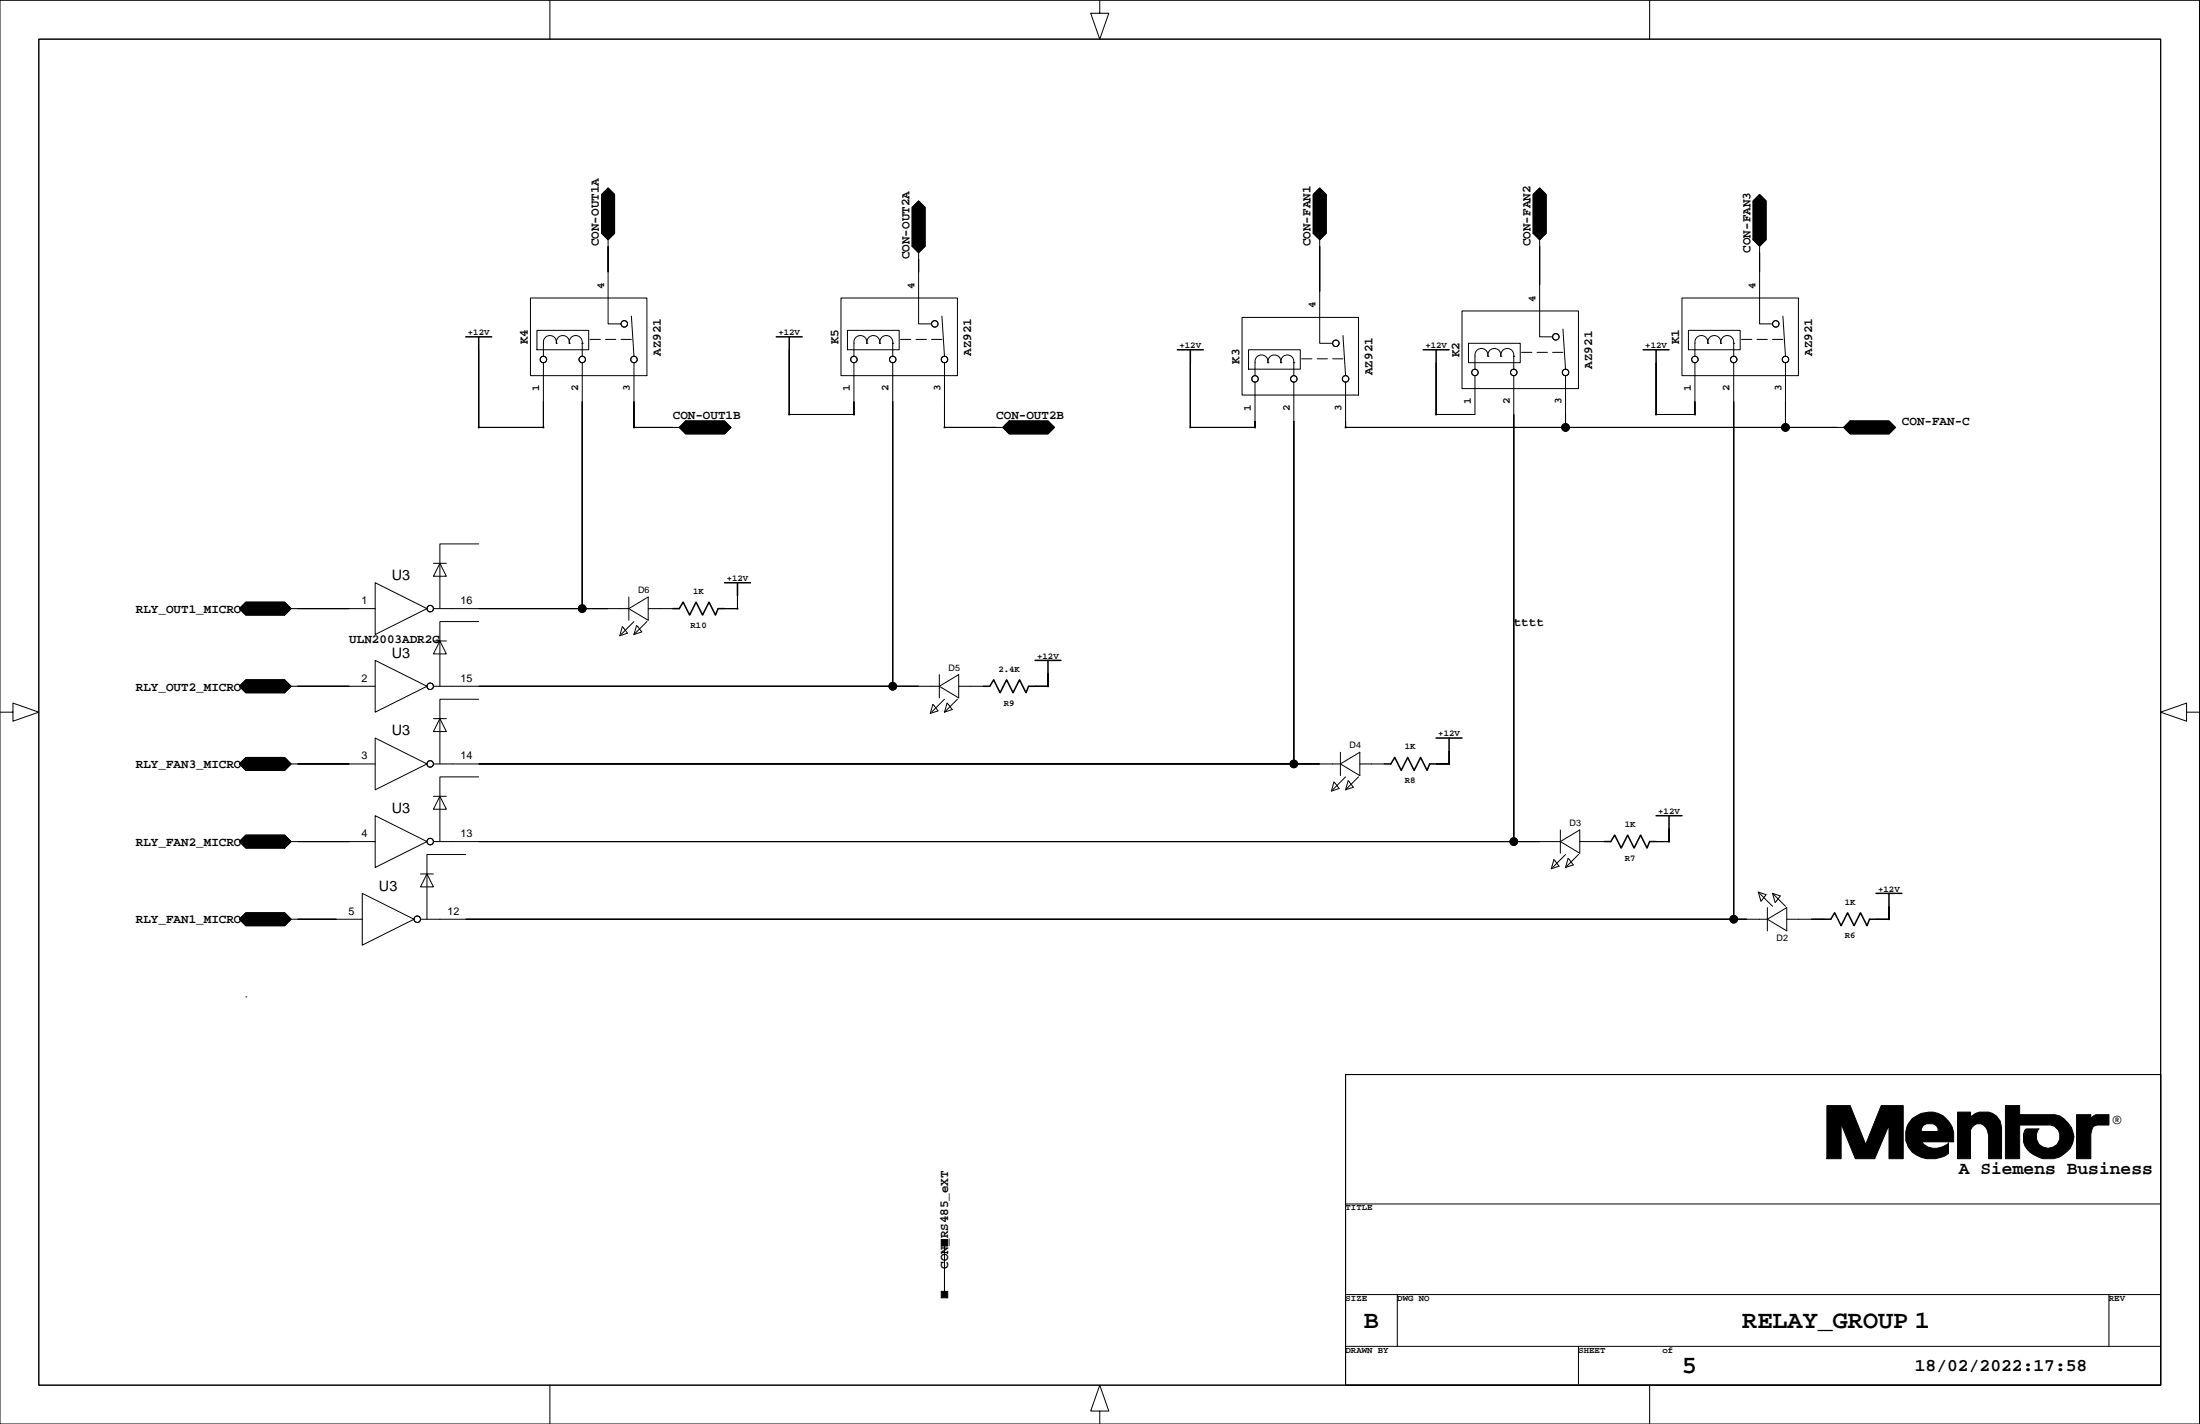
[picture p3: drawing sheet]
<svg xmlns="http://www.w3.org/2000/svg" width="432mm" height="279mm" viewBox="0 0 432 279" stroke-linecap="round" stroke-linejoin="round" font-family="sans-serif">
<g fill="none" stroke="#000" stroke-width=".2">
<path d="M215.9 0v2.6h1.7l-1.7 5.1-1.8-5.1h1.8M0 .1h431.7v279.3h-431.7zM7.6 7.7h416.5v264.1h-416.5zM107.9 .1v7.6M323.8 .1v7.6M119.4 36.9l1.2 1.3v7.6l-1.2 1.2-1.3-1.2v-7.6zM257.8 38.2l1.2-1.3 1.3 1.3v7.6l-1.3 1.2-1.2-1.2zM300.9 38.2l1.3-1.3 1.3 1.3v7.6l-1.3 1.2-1.3-1.2zM344.1 39.4l1.3-1.2 1.2 1.2v7.6l-1.2 1.3-1.3-1.3zM104.1 58.5h22.9v15.2h-22.9zM119.4 47v16.5h2.5M165.1 58.5h22.8v15.2h-22.8z"/>
<path d="M179 40.7l1.3-1.3 1.3 1.3v7.6l-1.3 1.3-1.3-1.3zM180.3 49.6v13.9h2.5M259 47v20.4h2.6M302.2 47v19.1h2.5M330.1 58.5h22.9v15.2h-22.9zM345.4 48.3v15.2h2.5M94 68.6v15.3h12.7v-12.7M105.4 64.8h10.1v3.8h-10.1zM109.2 67.4a1.27 1.27 0 0 0-1.3-1.6 1.27 1.27 0 0 0-1.2 1.6v2.5M109.2 67.4h.1M109.2 67.4a1.27 1.27 0 0 1 1.3-1.6 1.27 1.27 0 0 1 1.2 1.6M111.7 67.4h.1"/>
<path d="M111.8 67.4a1.27 1.27 0 0 1 1.2-1.6 1.27 1.27 0 0 1 1.2 1.6M114.3 67.4h.1M114.3 67.4v2.5M114.3 71.2v48.2M115.8 66.6h2M118.8 66.6h2.1M121.9 66.6h2M123.9 62l.5 7.9M124.4 71.2v12.7h8.9M154.9 68.6v12.7h12.7v-10.1M166.3 64.8h10.2v3.8h-10.2zM170.1 67.4a1.27 1.27 0 0 0-1.2-1.6 1.27 1.27 0 0 0-1.3 1.6v2.5"/>
<path d="M170.1 67.4h.1M170.2 67.4a1.27 1.27 0 0 1 1.2-1.6 1.27 1.27 0 0 1 1.3 1.6M172.7 67.4h.1M172.7 67.4a1.27 1.27 0 0 1 1.3-1.6 1.27 1.27 0 0 1 1.2 1.6M175.2 67.4h.1M175.2 67.4v2.5M175.2 71.2v63.5M176.7 66.6h2.1M179.8 66.6h2M182.8 66.6h2.1M184.9 62l.5 7.9M185.4 71.2v12.7h11.4"/>
<path d="M233.6 71.2v12.7h12.7v-8.9M243.8 62.3h22.8v15.2h-22.8zM245.1 68.6h10.1v3.8h-10.1zM246.3 71.2v2.5M246.4 71.2a1.27 1.27 0 0 1 1.2-1.6 1.27 1.27 0 0 1 1.2 1.6M248.9 71.2h.1M248.9 71.2a1.27 1.27 0 0 1 1.2-1.6 1.27 1.27 0 0 1 1.3 1.6M251.4 71.2h.1M251.4 71.2a1.27 1.27 0 0 1 1.3-1.6 1.27 1.27 0 0 1 1.2 1.6M253.9 71.2h.1M253.9 71.2v2.5M253.9 75v74.9"/>
<path d="M255.5 70.4h2M258.5 70.4h2M261.6 70.4h2M263.6 65.8l.5 7.9M264.1 75v8.9h97.8M281.9 71.2v10.1h7.6v-7.6M287 61h22.8v15.2h-22.8zM288.2 67.4h10.2v3.8h-10.2zM292 69.9a1.27 1.27 0 0 0-1.2-1.5 1.27 1.27 0 0 0-1.3 1.5v2.5M292 69.9h.1M292.1 69.9a1.27 1.27 0 0 1 1.2-1.5 1.27 1.27 0 0 1 1.2 1.5M294.6 69.9h.1"/>
<path d="M294.6 69.9a1.27 1.27 0 0 1 1.2-1.5 1.27 1.27 0 0 1 1.3 1.5M297.1 69.9h.1M297.1 69.9v2.5M297.1 73.7v91.4M298.6 69.1h2.1M301.7 69.1h2M304.7 69.1h2.1M306.8 64.6l.5 7.8M307.3 73.7v10.2M325 71.2v10.1h7.7v-10.1M331.4 64.8h10.2v3.8h-10.2zM335.2 67.4a1.27 1.27 0 0 0-1.3-1.6 1.27 1.27 0 0 0-1.2 1.6v2.5"/>
<path d="M335.2 67.4h.1M335.2 67.4a1.27 1.27 0 0 1 1.3-1.6 1.27 1.27 0 0 1 1.2 1.6M337.7 67.4h.1M337.8 67.4a1.27 1.27 0 0 1 1.2-1.6 1.27 1.27 0 0 1 1.3 1.6M340.3 67.4h.1M340.3 67.4v2.5M340.3 71.2v109.2M341.8 66.6h2M344.9 66.6h2M347.9 66.6h2M349.9 62l.5 7.9M350.4 71.2v12.7"/>
<path d="M134.6 82.6h7.6l1.3 1.3-1.3 1.2h-7.6l-1.3-1.2zM198.1 82.6h7.6l1.3 1.3-1.3 1.2h-7.6l-1.3-1.2zM361.9 83.9l1.2-1.3h7.7l1.2 1.3-1.2 1.2h-7.7zM48.2 118.1h7.7l1.2 1.3-1.2 1.3h-7.7l-1.2-1.3zM57.1 119.4h16.5M73.6 114.3l10.2 5.1-10.2 5.1zM85.1 119.4h38.3l3.8 2.3v-2.3h4.9M85.1 110.5h2.5M86.3 110.5l1.3 2.6h-2.5zM94 106.7h-7.7v12.7M123.4 119.4l3.8-2.3v2.3M123.4 117.1v4.6"/>
<path d="M132.1 119.4h.1M144.7 116.9v2.5h-2.5M0 139.7h2.5v-1.7l5.1 1.7-5.1 1.8v-1.8M48.2 133.4h7.7l1.2 1.3-1.2 1.2h-7.7l-1.2-1.2zM57.1 134.7h16.5M73.6 129.6l10.2 5.1-10.2 5zM85.1 134.7h99.3l3.8 2.2v-2.2h4.8M85.1 125.8h2.5M86.3 125.8l1.3 2.5h-2.5zM94 122h-7.7v12.7M94 137.2h-7.7v12.7M122.1 123l1.1 1.2-1.6 .5z"/>
<path d="M124.4 122l-2.5 2.5M124.9 122.7l1.1 1.3-1.6 .5zM127 122l-2.6 2.5M183.1 138.2l1 1.3-1.5 .5zM184.4 134.7l3.8-2.3v2.3M184.4 132.4v4.5M185.4 137.2l-2.6 2.5M185.9 138l1 1.2-1.5 .5zM187.9 137.2l-2.5 2.5M193 134.7h.1M205.7 132.1v2.6h-2.5M429.2 139.7v-1.7l-5.1 1.7 5.1 1.8v-1.8h2.6"/>
<path d="M48.2 148.6h7.7l1.2 1.3-1.2 1.3h-7.7l-1.2-1.3zM57.1 149.9h16.5M73.6 144.8l10.2 5.1-10.2 5.1zM85.1 149.9h178l3.8 2.3v-2.3h4.8M85.1 141h2.5M85.1 156.2h2.5M86.3 141l1.3 2.5h-2.5zM86.3 156.2l1.3 2.6h-2.5zM94 152.4h-7.7v12.7M261.8 153.4l1 1.3-1.5 .5zM263.1 149.9l3.8-2.3v2.3M263.1 147.6v4.6"/>
<path d="M264.1 152.4l-2.5 2.6M264.6 153.2l1 1.3-1.5 .5zM266.6 152.4l-2.5 2.6M271.7 149.9h.1M284.4 147.3v2.6h-2.5M47 165.1l1.2-1.2h7.7l1.2 1.2-1.2 1.3h-7.7zM57.1 165.1h16.5M71.1 175.3l10.2 5.1-10.2 5zM73.6 160l10.2 5.1-10.2 5.1zM82.5 171.5h2.6M83.8 171.5l1.3 2.5h-2.6zM85.1 165.1h221.2l3.8 2.3v-2.3h4.8"/>
<path d="M91.4 167.7h-7.6v12.7M305 168.7l1 1.3-1.5 .5zM306.3 165.1l3.8-2.3v2.3M306.3 162.8v4.6M307.3 167.7l-2.6 2.5M307.8 168.4l1 1.3-1.5 .5zM309.8 167.7l-2.5 2.5M314.9 165.1h.1M327.6 162.6v2.5h-2.6M345.1 175l1.5 .5-1 1.3zM345.4 175.3l2.5 2.5M346.9 178.1v4.5"/>
<path d="M347.9 175.3l1.5 .5-1 1.3zM347.9 175.3l2.5 2.5M370.8 177.8v2.6h-2.6M47 180.4l1.2-1.3h7.7l1.2 1.3-1.2 1.2h-7.7zM48.2 195.6h.1M57.1 180.4h14M82.5 180.4h264.4l3.8-2.3v2.3h7.4M346.9 180.4l3.8 2.2v-2.2M264.1 210.8h160v61h-160zM264.1 236.2h160M185.4 243.8v10.2M264.1 254h160"/>
<path d="M274.3 254v10.2M413.9 254v10.2M107.9 271.8v7.6M215.9 276.9h1.7l-1.7-5.1-1.8 5.1h1.8v2.5M264.1 264.2h160M309.8 264.2v7.3M323.8 271.8v7.6"/>
<circle cx="106.7" cy="70.5" r=".63"/>
<circle cx="114.3" cy="70.5" r=".63"/>
<circle cx="122.5" cy="63.5" r=".63"/>
<circle cx="124.4" cy="70.5" r=".63"/>
<circle cx="167.6" cy="70.5" r=".63"/>
<circle cx="175.2" cy="70.5" r=".63"/>
<circle cx="183.5" cy="63.5" r=".63"/>
<circle cx="185.4" cy="70.5" r=".63"/>
<circle cx="246.3" cy="74.3" r=".63"/>
<circle cx="253.9" cy="74.3" r=".63"/>
<circle cx="262.2" cy="67.4" r=".63"/>
<circle cx="264.1" cy="74.3" r=".63"/>
<circle cx="289.5" cy="73.1" r=".63"/>
<circle cx="297.1" cy="73.1" r=".63"/>
<circle cx="305.4" cy="66.1" r=".63"/>
<circle cx="307.3" cy="73.1" r=".63"/>
<circle cx="332.7" cy="70.5" r=".63"/>
<circle cx="340.3" cy="70.5" r=".63"/>
<circle cx="348.5" cy="63.5" r=".63"/>
<circle cx="350.4" cy="70.5" r=".63"/>
<circle cx="307.3" cy="83.9" r=".75"/>
<circle cx="350.4" cy="83.9" r=".75"/>
<circle cx="84.4" cy="119.4" r=".63"/>
<circle cx="114.3" cy="119.4" r=".75"/>
<circle cx="84.4" cy="134.7" r=".63"/>
<circle cx="175.2" cy="134.7" r=".75"/>
<circle cx="84.4" cy="149.9" r=".63"/>
<circle cx="253.9" cy="149.9" r=".75"/>
<circle cx="84.4" cy="165.1" r=".63"/>
<circle cx="297.1" cy="165.1" r=".75"/>
<circle cx="81.9" cy="180.4" r=".63"/>
<circle cx="340.3" cy="180.4" r=".75"/>
</g>
<g fill="#000" stroke="#000" stroke-width=".2">
<path d="M119.4 36.9l1.2 1.3v7.6l-1.2 1.2-1.3-1.2v-7.6z" fill-rule="evenodd"/>
<path d="M119.4 48.3v5.1z" fill-rule="evenodd"/>
<path d="M179 40.7l1.3-1.3 1.3 1.3v7.6l-1.3 1.3-1.3-1.3z" fill-rule="evenodd"/>
<path d="M180.3 50.9v2.5z" fill-rule="evenodd"/>
<path d="M257.8 38.2l1.2-1.3 1.3 1.3v7.6l-1.3 1.2-1.2-1.2z" fill-rule="evenodd"/>
<path d="M259 48.3v8.9z" fill-rule="evenodd"/>
<path d="M300.9 38.2l1.3-1.3 1.3 1.3v7.6l-1.3 1.2-1.3-1.2z" fill-rule="evenodd"/>
<path d="M302.2 48.3v7.6z" fill-rule="evenodd"/>
<path d="M344.1 39.4l1.3-1.2 1.2 1.2v7.6l-1.2 1.3-1.3-1.3z" fill-rule="evenodd"/>
<path d="M345.4 49.6v3.8z" fill-rule="evenodd"/>
<path d="M94 68.6v15.3z" fill-rule="evenodd"/>
<path d="M106.7 78.8v5.1z" fill-rule="evenodd"/>
<path d="M114.3 78.8v40.6z" fill-rule="evenodd"/>
<path d="M124.4 78.8v5.1z" fill-rule="evenodd"/>
<path d="M154.9 68.6v12.7z" fill-rule="evenodd"/>
<path d="M167.6 78.8v2.5z" fill-rule="evenodd"/>
<path d="M175.2 78.8v55.9z" fill-rule="evenodd"/>
<path d="M185.4 78.8v5.1z" fill-rule="evenodd"/>
<path d="M233.6 71.2v12.7z" fill-rule="evenodd"/>
<path d="M281.9 71.2v10.1z" fill-rule="evenodd"/>
<path d="M325 71.2v10.1z" fill-rule="evenodd"/>
<path d="M332.7 78.8v2.5z" fill-rule="evenodd"/>
<path d="M340.3 78.8v101.6z" fill-rule="evenodd"/>
<path d="M350.4 78.8v5.1z" fill-rule="evenodd"/>
<path d="M93.9 83.8h.1v.1h-.1z" fill-rule="evenodd"/>
<path d="M106.6 83.8h.1v.1h-.1z" fill-rule="evenodd"/>
<path d="M94 83.9h12.7z" fill-rule="evenodd"/>
<path d="M124.4 83.8h.1v.1h-.1z" fill-rule="evenodd"/>
<path d="M124.4 83.9h7.7z" fill-rule="evenodd"/>
<path d="M134.6 82.6h7.6l1.3 1.3-1.3 1.2h-7.6l-1.3-1.2z" fill-rule="evenodd"/>
<path d="M154.8 81.3h.2v.1h-.2z" fill-rule="evenodd"/>
<path d="M167.5 81.3h.2v.1h-.2z" fill-rule="evenodd"/>
<path d="M154.9 81.3h12.7z" fill-rule="evenodd"/>
<path d="M185.3 83.8h.2v.1h-.2z" fill-rule="evenodd"/>
<path d="M185.4 83.9h10.1z" fill-rule="evenodd"/>
<path d="M198.1 82.6h7.6l1.3 1.3-1.3 1.2h-7.6l-1.3-1.2z" fill-rule="evenodd"/>
<path d="M233.6 83.8h.1v.1h-.1z" fill-rule="evenodd"/>
<path d="M246.2 83.8h.2v.1h-.2z" fill-rule="evenodd"/>
<path d="M246.3 82.6v1.3z" fill-rule="evenodd"/>
<path d="M233.6 83.9h12.7z" fill-rule="evenodd"/>
<path d="M253.9 82.6v67.3z" fill-rule="evenodd"/>
<path d="M264 83.8h.2v.1h-.2z" fill-rule="evenodd"/>
<path d="M264.1 82.6v1.3z" fill-rule="evenodd"/>
<path d="M281.8 81.3h.2v.1h-.2z" fill-rule="evenodd"/>
<path d="M281.9 81.3h7.6z" fill-rule="evenodd"/>
<path d="M297.1 81.3v83.8z" fill-rule="evenodd"/>
<path d="M264.1 83.9h43.2z" fill-rule="evenodd"/>
<path d="M307.3 81.3v2.6z" fill-rule="evenodd"/>
<path d="M325 81.3h.1v.1h-.1z" fill-rule="evenodd"/>
<path d="M332.6 81.3h.1v.1h-.1z" fill-rule="evenodd"/>
<path d="M325 81.3h7.7z" fill-rule="evenodd"/>
<path d="M307.3 83.9h43.1z" fill-rule="evenodd"/>
<path d="M350.4 83.9h10.2z" fill-rule="evenodd"/>
<path d="M361.9 83.9l1.2-1.3h7.7l1.2 1.3-1.2 1.2h-7.7z" fill-rule="evenodd"/>
<path d="M58.4 119.4h10.2z" fill-rule="evenodd"/>
<path d="M94 119.4h20.3z" fill-rule="evenodd"/>
<path d="M114.3 119.4h5.1z" fill-rule="evenodd"/>
<path d="M144.7 119.3h.1v.2h-.1z" fill-rule="evenodd"/>
<path d="M144.7 116.9v2.5z" fill-rule="evenodd"/>
<path d="M142.2 119.4h2.5z" fill-rule="evenodd"/>
<path d="M48.2 133.4h7.7l1.2 1.3-1.2 1.2h-7.7l-1.2-1.2z" fill-rule="evenodd"/>
<path d="M48.2 118.1h7.7l1.2 1.3-1.2 1.3h-7.7l-1.2-1.3z" fill-rule="evenodd"/>
<path d="M58.4 134.7h10.2z" fill-rule="evenodd"/>
<path d="M94 134.7h81.2z" fill-rule="evenodd"/>
<path d="M175.2 134.7h5.1z" fill-rule="evenodd"/>
<path d="M205.6 134.6h.2v.1h-.2z" fill-rule="evenodd"/>
<path d="M205.7 132.1v2.6z" fill-rule="evenodd"/>
<path d="M203.2 134.7h2.5z" fill-rule="evenodd"/>
<path d="M48.2 148.6h7.7l1.2 1.3-1.2 1.3h-7.7l-1.2-1.3z" fill-rule="evenodd"/>
<path d="M58.4 149.9h10.2z" fill-rule="evenodd"/>
<path d="M94 149.9h159.9z" fill-rule="evenodd"/>
<path d="M253.9 149.9h5.1z" fill-rule="evenodd"/>
<path d="M284.3 149.8h.2v.2h-.2z" fill-rule="evenodd"/>
<path d="M281.9 149.9h2.5z" fill-rule="evenodd"/>
<path d="M284.4 147.3v2.6z" fill-rule="evenodd"/>
<path d="M47 165.1l1.2-1.2h7.7l1.2 1.2-1.2 1.3h-7.7z" fill-rule="evenodd"/>
<path d="M58.4 165.1h10.2z" fill-rule="evenodd"/>
<path d="M94 165.1h203.1z" fill-rule="evenodd"/>
<path d="M297.1 165.1h5.1z" fill-rule="evenodd"/>
<path d="M327.5 165.1h.2v.1h-.2z" fill-rule="evenodd"/>
<path d="M327.6 162.6v2.5z" fill-rule="evenodd"/>
<path d="M325 165.1h2.6z" fill-rule="evenodd"/>
<path d="M370.8 177.8v2.6z" fill-rule="evenodd"/>
<path d="M47 180.4l1.2-1.3h7.7l1.2 1.3-1.2 1.2h-7.7z" fill-rule="evenodd"/>
<path d="M58.4 180.4h7.6z" fill-rule="evenodd"/>
<path d="M91.4 180.4h248.9z" fill-rule="evenodd"/>
<path d="M340.3 180.4h2.5z" fill-rule="evenodd"/>
<path d="M355.5 180.4h2.6z" fill-rule="evenodd"/>
<path d="M370.7 180.3h.1v.1h-.1z" fill-rule="evenodd"/>
<path d="M368.2 180.4h2.6z" fill-rule="evenodd"/>
<path d="M358.6 216.9h4.5l3.1 7.6 3-7.6h4.3v10.4h-2.7v-6.6l-2.8 6.6h-3.8l-2.8-6.8v6.8h-2.8z" fill-rule="evenodd"/>
<path d="M375.3 219.5a4.9 4.9 0 0 1 7.9 1.7l.3 1.1v1.7h-6.4v-2h3.3a1.36 1.36 0 0 0-1-1.5h-1.3l-.7 .5-.3 .5v2.5a3.7 3.7 0 0 0 5.3 .3v2a5.9 5.9 0 0 1-7.1-.2 4.8 4.8 0 0 1 0-6.6z" fill-rule="evenodd"/>
<path d="M384.2 218.2h2.6v1a3.7 3.7 0 0 1 5.8 .8l.2 1.2v6.1h-2.5v-4.5a2.16 2.16 0 0 0-2.3-2.3 2.34 2.34 0 0 0-1.2 1.3v5.5h-2.6z" fill-rule="evenodd"/>
<path d="M393.6 216.9h2.8v1.8h6.9a4.6 4.6 0 0 1 3.5 3.3 3.7 3.7 0 0 1-1.3 4.1 5.3 5.3 0 0 1-8.1-1.3 3 3 0 0 1 .3-3.3h2.5a2.31 2.31 0 0 0 .6 3.5 2.31 2.31 0 0 0 3.3-1.1 2.31 2.31 0 0 0-1.6-3.2h-6.1v6.6h-2.8z" fill-rule="evenodd"/>
<path d="M407.6 218.7h2.8v.8l.5-.5 .5-.3h2.5v2h-2.3l-.7 .3-.3 .5-.2 1v4.8h-2.8z" fill-rule="evenodd"/>
<path d="M184.7 253.4h1.3v1.2h-1.3z" fill-rule="evenodd"/>
<path d="M184.7 243.2h1.3v1.3h-1.3z" fill-rule="evenodd"/>
<path d="M185.4 243.8v10.2z" fill-rule="evenodd"/>
<circle cx="307.3" cy="83.9" r=".75"/>
<circle cx="350.4" cy="83.9" r=".75"/>
<circle cx="114.3" cy="119.4" r=".75"/>
<circle cx="175.2" cy="134.7" r=".75"/>
<circle cx="253.9" cy="149.9" r=".75"/>
<circle cx="297.1" cy="165.1" r=".75"/>
<circle cx="340.3" cy="180.4" r=".75"/>
</g>
<g fill="none" stroke="#000" stroke-width=".3">
<path d="M91.4 66.1h5.1M94 66.1v2.5M152.4 66.1h5M154.9 66.1v2.5M231.1 68.6h5.1M233.6 68.6v2.6M279.3 68.6h5.1M281.9 68.6v2.6M322.5 68.6h5.1M325 68.6v2.6M132.1 119.4h1.2l.8-1.3 1.3 2.6 1.2-2.6 1.3 2.6 1.3-2.6 1.2 2.6 .5-1.3h1.3M142.2 114.3h5.1"/>
<path d="M144.7 114.3v2.6M193 134.7h1.3l.7-1.3 1.3 2.5 1.3-2.5 1.2 2.5 1.3-2.5 1.3 2.5 .5-1.2h1.3M203.2 129.6h5M205.7 129.6v2.5M271.7 149.9h1.3l.7-1.3 1.3 2.6 1.3-2.6 1.3 2.6 1.2-2.6 1.3 2.6 .5-1.3h1.3M281.9 144.8h5.1M284.4 144.8v2.5M314.9 165.1h1.3l.7-1.2 1.3 2.5 1.3-2.5 1.2 2.5 1.3-2.5 1.3 2.5 .5-1.3h1.2M325 160h5.1M327.6 160v2.6M368.2 175.3h5.1M370.8 175.3v2.5"/>
<path d="M358.1 180.4h1.2l.8-1.3 1.3 2.5 1.2-2.5 1.3 2.5 1.3-2.5 1.2 2.5 .5-1.2h1.3"/>
</g>
<g font-size="4.9">
<text x="267.7" y="260.5">B</text>
<text x="342" y="260.5">RELAY_GROUP 1</text>
<text x="330.1" y="269.4">5</text>
</g>
<g font-size="3.5">
<text x="384.5" y="230.3">A Siemens Business</text>
<text x="375.8" y="269">18/02/2022:17:58</text>
</g>
<g font-size="2.8">
<text x="76.9" y="113.8">U3</text>
<text x="76.9" y="129.1">U3</text>
<text x="76.9" y="144.3">U3</text>
<text x="76.9" y="159.5">U3</text>
<text x="74.4" y="174.8">U3</text>
<text x="414.7" y="220.5">®</text>
</g>
<g font-size="2.5">
<text x="117.6" y="48.3" transform="rotate(-90 117.6 48.3)">CON-OUT1A</text>
<text x="178.5" y="50.9" transform="rotate(-90 178.5 50.9)">CON-OUT2A</text>
<text x="257.2" y="48.3" transform="rotate(-90 257.2 48.3)">CON-FAN1</text>
<text x="300.4" y="48.3" transform="rotate(-90 300.4 48.3)">CON-FAN2</text>
<text x="343.6" y="49.6" transform="rotate(-90 343.6 49.6)">CON-FAN3</text>
<text x="103.6" y="67.6" transform="rotate(-90 103.6 67.6)">K4</text>
<text x="129.7" y="69.8" transform="rotate(-90 129.7 69.8)">AZ921</text>
<text x="164.5" y="67.6" transform="rotate(-90 164.5 67.6)">K5</text>
<text x="190.6" y="69.8" transform="rotate(-90 190.6 69.8)">AZ921</text>
<text x="243.3" y="71.4" transform="rotate(-90 243.3 71.4)">K3</text>
<text x="286.4" y="70.1" transform="rotate(-90 286.4 70.1)">K2</text>
<text x="329.6" y="67.6" transform="rotate(-90 329.6 67.6)">K1</text>
<text x="355.7" y="69.8" transform="rotate(-90 355.7 69.8)">AZ921</text>
<text x="269.4" y="73.6" transform="rotate(-90 269.4 73.6)">AZ921</text>
<text x="312.5" y="72.3" transform="rotate(-90 312.5 72.3)">AZ921</text>
<text x="132" y="82.2">CON-OUT1B</text>
<text x="195.5" y="82.2">CON-OUT2B</text>
<text x="373.3" y="83.4">CON-FAN-C</text>
<text x="26.7" y="120.2">RLY_OUT1_MICRO</text>
<text x="297.1" y="122.8">tttt</text>
<text x="68.6" y="126.2">ULN2003ADR2G</text>
<text x="26.7" y="135.5">RLY_OUT2_MICRO</text>
<text x="26.7" y="150.7">RLY_FAN3_MICRO</text>
<text x="26.7" y="166">RLY_FAN2_MICRO</text>
<text x="26.7" y="181.2">RLY_FAN1_MICRO</text>
<text x="186.1" y="248.9" transform="rotate(-90 186.1 248.9)">CON_RS485_eXT</text>
</g>
<g font-size="2.1">
<text x="118.6" y="56.7" transform="rotate(-90 118.6 56.7)">4</text>
<text x="179.5" y="56.7" transform="rotate(-90 179.5 56.7)">4</text>
<text x="301.4" y="59.2" transform="rotate(-90 301.4 59.2)">4</text>
<text x="344.6" y="56.7" transform="rotate(-90 344.6 56.7)">4</text>
<text x="258.2" y="60.5" transform="rotate(-90 258.2 60.5)">4</text>
<text x="105.9" y="76.8" transform="rotate(-90 105.9 76.8)">1</text>
<text x="113.5" y="76.8" transform="rotate(-90 113.5 76.8)">2</text>
<text x="123.6" y="76.8" transform="rotate(-90 123.6 76.8)">3</text>
<text x="166.8" y="76.8" transform="rotate(-90 166.8 76.8)">1</text>
<text x="174.4" y="76.8" transform="rotate(-90 174.4 76.8)">2</text>
<text x="184.6" y="76.8" transform="rotate(-90 184.6 76.8)">3</text>
<text x="331.9" y="76.8" transform="rotate(-90 331.9 76.8)">1</text>
<text x="339.5" y="76.8" transform="rotate(-90 339.5 76.8)">2</text>
<text x="349.6" y="76.8" transform="rotate(-90 349.6 76.8)">3</text>
<text x="245.5" y="80.6" transform="rotate(-90 245.5 80.6)">1</text>
<text x="253.1" y="80.6" transform="rotate(-90 253.1 80.6)">2</text>
<text x="263.3" y="80.6" transform="rotate(-90 263.3 80.6)">3</text>
<text x="288.7" y="79.3" transform="rotate(-90 288.7 79.3)">1</text>
<text x="296.3" y="79.3" transform="rotate(-90 296.3 79.3)">2</text>
<text x="306.5" y="79.3" transform="rotate(-90 306.5 79.3)">3</text>
<text x="70.9" y="118.5">1</text>
<text x="90.4" y="118.5">16</text>
<text x="70.9" y="133.8">2</text>
<text x="90.4" y="133.8">15</text>
<text x="70.9" y="149">3</text>
<text x="90.4" y="149">14</text>
<text x="70.9" y="164.2">4</text>
<text x="90.4" y="164.2">13</text>
<text x="68.4" y="179.5">5</text>
<text x="87.9" y="179.5">12</text>
</g>
<g font-size="1.8">
<text x="91.8" y="65.8">+12V</text>
<text x="152.8" y="65.8">+12V</text>
<text x="231.5" y="68.3">+12V</text>
<text x="279.8" y="68.3">+12V</text>
<text x="322.9" y="68.3">+12V</text>
<text x="125.2" y="116.4">D6</text>
<text x="136.1" y="116.6">1K</text>
<text x="142.6" y="114">+12V</text>
<text x="135.5" y="123.2">R10</text>
<text x="186.2" y="131.6">D5</text>
<text x="196" y="131.8">2.4K</text>
<text x="203.6" y="129.3">+12V</text>
<text x="197" y="138.4">R9</text>
<text x="264.9" y="146.8">D4</text>
<text x="275.7" y="147">1K</text>
<text x="282.3" y="144.5">+12V</text>
<text x="275.7" y="153.7">R8</text>
<text x="325.5" y="159.7">+12V</text>
<text x="308.1" y="162.1">D3</text>
<text x="318.9" y="162.3">1K</text>
<text x="318.9" y="168.9">R7</text>
<text x="362.1" y="177.5">1K</text>
<text x="368.6" y="175">+12V</text>
<text x="348.7" y="184.6">D2</text>
<text x="362.1" y="184.1">R6</text>
<text x="264.1" y="237.5">TITLE</text>
<text x="264.1" y="255.2">SIZE</text>
<text x="274.3" y="255.2">DWG NO</text>
<text x="413.9" y="255.2">REV</text>
<text x="264.1" y="265.4">DRAWN BY</text>
<text x="309.8" y="265.4">SHEET</text>
<text x="326.3" y="265.4">of</text>
</g>
</svg>
